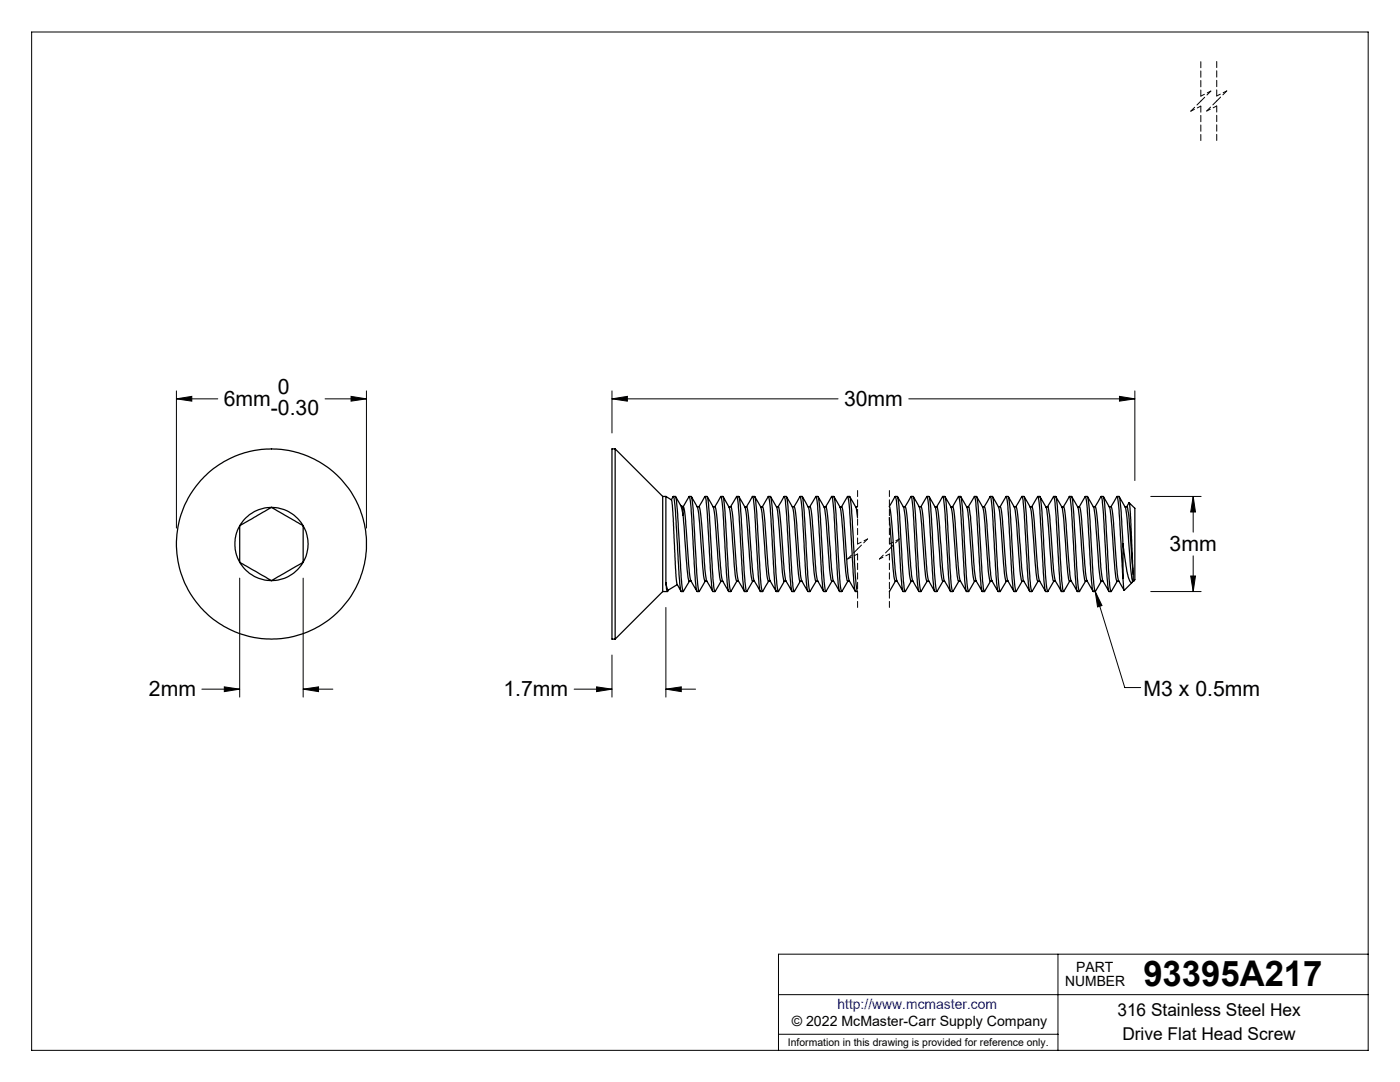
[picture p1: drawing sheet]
<svg xmlns="http://www.w3.org/2000/svg" width="279mm" height="216mm" viewBox="0 0 279 216" stroke-linecap="round" stroke-linejoin="round" font-family="sans-serif">
<g fill="none" stroke="#000" stroke-width=".2">
<path d="M6.3 6.4h266.7v203.2h-266.7zM35.2 79.6l3.1-.5v.9zM35.2 78v27.4M35.2 79.6h8.3M64.9 79.6h8.2M70.1 79.1l3 .5-3 .4zM73.1 78v27.4M122.1 79.6l3.1-.5v.9zM122.1 79.6h45.2M122.1 78v8.4M181.4 79.6h45.1M223.4 79.1l3.1 .5-3.1 .4z"/>
<path d="M226.5 78v17.9M229.7 99.1h10M238.1 99.1l.5 3.1h-1zM238.1 99.1v7.1M47.8 115.4v23.7M60.5 115.4v23.7M218.6 118l1.3 2.8-.9 .3zM218.6 118l5.9 19.2h3.1M229.7 118h10M237.6 114.9h1l-.5 3.1zM238.1 110.9v7.1M40.3 137.5h7.5"/>
<path d="M44.8 137.1l3 .4-3 .5zM60.5 137.5l3.1-.4v.9zM60.5 137.5h5.9M114.6 137.5h7.5M119.1 137.1l3 .4-3 .5zM122.1 130.7v8.4M132.9 137.5l3.1-.4v.9zM132.9 137.5h5.9M132.9 121.2v17.9M155.4 198.5h117.6M211.1 190.4v19.2M273 190.4h-117.6v19.2"/>
<path d="M155.4 206.4h55.7"/>
</g>
<path d="M239.6 12.3v6.9M242.8 12.3v6.8M239.6 21.2v6.8M242.8 21.1v6.9M171.2 97.9v10.6M177.5 97.9v10.6M171.2 110.5v10.7M177.5 110.5v10.7" fill="none" stroke="#000" stroke-width=".2" stroke-dasharray="1.3 .6" stroke-dashoffset=".1"/>
<path d="M239.6 19.2l2-1M242.8 19.1l2-1M237.6 22.2l2-1M240.8 22.1l2-1M169.2 111.5l2-1M171.2 108.5l2-1M175.5 111.5l2-1M177.5 108.5l2-1" fill="none" stroke="#000" stroke-width=".2" stroke-dasharray="1.3 .6" stroke-dashoffset=".5"/>
<path d="M241.6 18.2l-2 2M244.8 18.1l-2 2M239.6 20.2l-2 2M242.8 20.1l-2 2M171.2 109.5l-2 2M173.2 107.5l-2 2M177.5 109.5l-2 2M179.5 107.5l-2 2" fill="none" stroke="#000" stroke-width=".2" stroke-dasharray="1.3 .6" stroke-dashoffset=".2"/>
<g fill="#000">
<path d="M218.6 118l1.3 2.8-.9 .3z"/>
<path d="M35.2 79.6l3.1-.5v.9zM70.1 79.1l3 .5-3 .4zM44.8 137.1l3 .4-3 .5zM60.5 137.5l3.1-.4v.9zM122.1 79.6l3.1-.5v.9zM223.4 79.1l3.1 .5-3.1 .4zM238.1 99.1l.5 3.1h-1zM237.6 114.9h1l-.5 3.1zM119.1 137.1l3 .4-3 .5zM132.9 137.5l3.1-.4v.9z"/>
</g>
<g fill="none" stroke="#000" stroke-width=".25">
<path d="M122.8 89.6v37.9M122.8 89.6h-.7v37.9h.7M122.8 89.6l9.5 9.5M132.3 99.1v18.9M132.3 99.1h.6M132.9 99.1v17.1M132.9 99.1l1.1 .6M134 99.7l.4-.6 .4 3.2 .8 14 .3 1.7h.4M134 99.7l.3 2.7 .5 10.2 .3 4M134.4 99.1h.4a69.1 69.1 0 0 1 .8 10.4l.3 5.1a9.2 9.2 0 0 0 .5 3.4l1.2-2M134.8 99.1l1.2 2 .3 1.7M137.5 99.1h.4l.1 .1 .3 1.6 .7 13.3 .4 3.6 .1 .3 1.2-2h.4"/>
<path d="M138 99.1l.6 1a5.1 5.1 0 0 1 .9 3.3l.5 6.1a28.2 28.2 0 0 0 .7 6.5M140.7 99.1a.63 .63 0 0 1 .6 .8l.9 14.7a9.2 9.2 0 0 0 .5 3.4l1.2-2M141.1 99.1l.6 1a5.9 5.9 0 0 1 1 3.8l.5 6.1a25.7 25.7 0 0 0 .7 6M143.9 99.1h.4l.1 .1 .2 2.3 .8 13.1a9.9 9.9 0 0 0 .5 3.4l1.1-2h.4M144.3 99.1l.6 1a4.8 4.8 0 0 1 .9 3.2l.5 6a31.3 31.3 0 0 0 .7 6.7M147 99.1h.4l.1 .1 .2 1.6 1 15.3 .3 1.9 1.2-2M147.5 99.1l.6 1a5.7 5.7 0 0 1 .9 3.7l.8 10.5 .4 1.7M150.2 99.1h.4a60.8 60.8 0 0 1 .8 9.3l.3 6.2a9.2 9.2 0 0 0 .5 3.4l1.2-2h.3M150.6 99.1l.6 1a4.9 4.9 0 0 1 1 3.1l.7 9.6 .1 1.9 .4 1.3M153.4 99.1a.61 .61 0 0 1 .6 .8l.9 14.7a9.9 9.9 0 0 0 .5 3.4l1.1-2M153.8 99.1l.6 1a5.4 5.4 0 0 1 1 3.5l.7 10.6 .4 1.8M156.5 99.1a.63 .63 0 0 1 .6 .8l.9 14.7a9.2 9.2 0 0 0 .5 3.4l1.2-2"/>
<path d="M157 99.1l.6 1a4.6 4.6 0 0 1 .9 3l.5 7.2a20.6 20.6 0 0 0 .7 5.7M159.7 99.1h.4l.1 .1 .2 2.3 .8 13.1a9.9 9.9 0 0 0 .5 3.4l1.2-2M160.1 99.1l1.2 2.1a33.5 33.5 0 0 1 .7 7.1l.1 1.3a24.7 24.7 0 0 0 .7 6.4M162.8 99.1h.4l.1 .1 .2 1.6 1 15.3 .3 1.9 1.2-2h.4M163.3 99.1l.6 1a4.4 4.4 0 0 1 .9 2.9l.4 5.9a32.4 32.4 0 0 0 .8 7.1M166 99.1h.4a60.8 60.8 0 0 1 .8 9.3l.3 6.2a9.2 9.2 0 0 0 .5 3.4l1.2-2M166.4 99.1l.6 1a7.1 7.1 0 0 1 1.1 4.4l.3 5a28.2 28.2 0 0 0 .8 6.5M169.2 99.1h.4l.1 .1 .3 2.7 .6 12.2 .5 3.9h-.4a63.3 63.3 0 0 1-.8-9.9l-.3-6.2-.4-2.8-1.2 2M169.6 99.1l.6 1a4.8 4.8 0 0 1 .9 3.2M178.7 99.1a.63 .63 0 0 1 .6 .8l.9 14.7a9.2 9.2 0 0 0 .5 3.4l1.2-2M179.1 99.1l.6 1a6.8 6.8 0 0 1 1 4.1l.5 6.3a17.1 17.1 0 0 0 .6 5.5M181.8 99.1h.4a36.8 36.8 0 0 1 .7 7.6l.5 7.9a9.2 9.2 0 0 0 .4 3.4l1.2-2"/>
<path d="M182.3 99.1l.6 1a5.6 5.6 0 0 1 .9 3.5l.5 6.1a27.5 27.5 0 0 0 .7 6.3h.3M185 99.1h.4l.1 .1 .2 1.6 .8 13.3 .3 3.6 .2 .3 1.2-2M185.4 99.1l.6 1a4.1 4.1 0 0 1 .9 3l.6 7.2a19.5 19.5 0 0 0 .6 5.7M188.1 99.1h.5l.2 1.4 .9 14.1a9.2 9.2 0 0 0 .4 3.4l1.2-2M188.6 99.1l.6 1a5.3 5.3 0 0 1 .9 3.4l.5 6.1a30.8 30.8 0 0 0 .7 6.4M191.3 99.1h.4l.1 .1 .3 2.3 .7 13.1a9.9 9.9 0 0 0 .5 3.4l1.2-2h.3M191.7 99.1l.6 1a4.4 4.4 0 0 1 1 2.9l.5 7.2a18.3 18.3 0 0 0 .7 5.8M194.5 99.1h.4l.1 .1 .2 1.9 .8 13.5a9.2 9.2 0 0 0 .5 3.4l1.2-2M194.9 99.1l.6 1a5.1 5.1 0 0 1 1 3.3l.4 6a26.5 26.5 0 0 0 .7 6.6M197.6 99.1h.4a36.8 36.8 0 0 1 .7 7.6l.5 7.9a9.2 9.2 0 0 0 .4 3.4l1.2-2h.4M198.1 99.1l1.2 2.1 .2 .9 .6 7.9a21.8 21.8 0 0 0 .7 6M200.8 99.1h.4l.1 .1 .2 1.6 .8 13.3 .3 3.6 .2 .3 1.2-2h.3"/>
<path d="M201.2 99.1l.6 1a4.8 4.8 0 0 1 1 3.2l.4 6a29.2 29.2 0 0 0 .7 6.7M203.9 99.1l.5 .1 .3 1.6 .8 13.8a9.2 9.2 0 0 0 .5 3.4l1.2-2M204.4 99.1l1.2 2.1 .2 .9 .6 7.8a24.5 24.5 0 0 0 .7 6.1M207.1 99.1h.4l.1 .1 .3 2.3 .7 13.1a9.9 9.9 0 0 0 .5 3.4l1.2-2h.3M207.5 99.1a6.8 6.8 0 0 1 1.4 2.6l.6 7.4a34.5 34.5 0 0 0 .8 6.9M210.3 99.1h.4l.1 .1 .2 1.6 .9 14.9 .4 2.3 1.2-2M210.7 99.1l.6 1a8.2 8.2 0 0 1 1.1 4.6l.3 5a27.5 27.5 0 0 0 .7 6.3M213.4 99.1h.5a69.1 69.1 0 0 1 .8 10.4l.3 5.1a9.2 9.2 0 0 0 .4 3.4l1.2-2M213.9 99.1l.6 1a6.1 6.1 0 0 1 1 4l.3 4.9a38 38 0 0 0 .8 7M216.6 99.1h.4l.1 .1 .2 1.6 .8 13.3 .3 3.6 .2 .3 1.2-2h.3M217 99.1l.6 1a7.7 7.7 0 0 1 1.1 4.5l.3 5a30.8 30.8 0 0 0 .7 6.4h.1M219.8 99.1a.63 .63 0 0 1 .6 .8l.9 14.7a9.2 9.2 0 0 0 .5 3.4l1.2-2"/>
<path d="M220.2 99.1l.6 1a5.8 5.8 0 0 1 1 3.9l.3 4.8a35.8 35.8 0 0 0 .8 7.2M222.9 99.1h.4l.2 .6 .6 8.8M223.3 99.1l.6 1a7.2 7.2 0 0 1 1.1 4.3l.4 5a28.2 28.2 0 0 0 .7 6.6M47.8 104.9v7.3M47.8 104.9a7.4 7.4 0 0 0 0 7.3M47.8 112.2l6.4 3.7M47.8 112.2a7.4 7.4 0 0 0 6.4 3.7M54.2 101.2l6.3 3.7M54.2 101.2a7.3 7.3 0 0 1 6.3 3.7M54.2 101.2l-6.4 3.7M54.2 101.2a7.3 7.3 0 0 0-6.4 3.7M60.5 104.9v7.3"/>
<path d="M60.5 104.9a7.2 7.2 0 0 1 0 7.3M60.5 112.2l-6.3 3.7M60.5 112.2a7.4 7.4 0 0 1-6.3 3.7M132.3 118h.9M132.3 118l-9.5 9.5M132.9 116.2l.3 1.8 .2-.3M132.9 116.2l.4 1.6 1.8-1.1M135.1 116.6l.8 1.4M135.8 100.8l.5 .3M136.3 102.8l.6 7.4a22.6 22.6 0 0 0 .6 5.8M136.3 101.1v1.7M136.3 101.1h.1"/>
<path d="M136.3 101.1l1.2-2 .4 2.4 .8 13a10.4 10.4 0 0 0 .4 3.5h.4M136.3 101.1a14.5 14.5 0 0 1 .6 4.6l.8 9.6 .2 .6 1.2 2.1M137.5 116h.4M139.1 101.1h.4M139.5 101.1l1.2-2 .2 .8 .3 2.9 .8 13.8 .2 1.3 .1 .1h.4M139.5 101.1l.4 2.2 1 12.3 1.3 2.4M142.3 101.1a.44 .44 0 0 1 .5 .1 .44 .44 0 0 1 .1 .5l1.1 13.4 .2 .8 1.2 2.1M142.7 101.1l1.2-2 .1 .2 .3 3 .8 13.7 .3 2h.4M143.9 116h.4M145.5 101.1a.5 .5 0 0 1 .5 .2 .5 .5 0 0 1 0 .5l1.2 13.3 .1 .8 1.3 2.1M145.8 101.1l1.2-2 .3 1.4 .2 2.7 .8 13.7 .3 1.1h.4M148.6 101.1a.44 .44 0 0 1 .5 .1 .44 .44 0 0 1 .1 .5l1.1 13.4 .2 .8 1.2 2.1"/>
<path d="M149 101.1l1.2-2 .5 3.7 .7 13.5 .3 1.7h.5M150.2 116h.4M151.8 101.1h.4M152.2 101.1l1.2-2 .3 2.4 .8 13a10.4 10.4 0 0 0 .4 3.5h.4M152.2 101.1a15.9 15.9 0 0 1 .6 5.1l.7 9.1 .2 .6 1.2 2.1M155 101.1h.3M155.3 101.1l1.2-2 .3 1.1 .2 3 .8 13.4 .2 1.3 .1 .1h.4M155.3 101.1l.4 2.2 1 12.3 1.3 2.4M156.5 116h.4M158.1 101.1a.44 .44 0 0 1 .5 .1 .44 .44 0 0 1 .1 .5l1.1 13.4 .2 .8 1.2 2.1M158.5 101.1l1.2-2 .1 .2 .3 3 .8 13.7 .3 2h.4M159.7 116h.4"/>
<path d="M161.3 101.1a.44 .44 0 0 1 .5 .1 .44 .44 0 0 1 .1 .5l1.1 13.4 .2 .8 1.2 2.1M161.6 101.1l1.2-2 .4 2 .8 13.4a10.4 10.4 0 0 0 .4 3.5h.4M162.8 116h.4M164.4 101.1h.4M164.8 101.1l1.2-2 .5 3.7 .8 13.5 .2 1.7h.5M164.8 101.1l.5 3 .9 11.2 .1 .6 1.2 2.1M167.6 101.1h.4M168 101.1a15.9 15.9 0 0 1 .6 5.1l.7 9.1 .2 .6 1.2 2.1M169.2 116h.3M170.8 101.1h.3M177.5 103.3l.5 6.6a24.5 24.5 0 0 0 .7 6.1M179 116h-.3l-1.2 2"/>
<path d="M180.2 118l-1.3-2.3-.3-2.3-.7-10.1-.4-2.2 1.1-2 .3 .8 .3 3.3 .8 13.4 .2 1.3v.1h.5M180.3 101.1a.44 .44 0 0 1 .4 .1 .44 .44 0 0 1 .1 .5l1.2 13.4 .1 .8 1.3 2.1M180.6 101.1l1.3-2 .4 3.2 .8 13.7 .3 2h.4M181.8 116h.4M183.4 101.1h.4M183.8 101.1l1.2-2 .3 2 .8 13.4a10.4 10.4 0 0 0 .5 3.5h.4M183.8 101.1a14.5 14.5 0 0 1 .6 4.6l.8 9.6 .1 .6 1.2 2.1M186.6 101.1h.4M186.9 101.1l1.3-2 .4 3.7 .8 13.5 .3 1.7h.4M187 101.1l.4 3 .9 11.2 .2 .6 1.2 2.1M188.1 116h.4M189.8 101.1h.3"/>
<path d="M190.1 101.1l1.2-2 .4 2.8 .8 13.8 .3 2.3h.5M190.1 101.1a15.9 15.9 0 0 1 .6 5.1l.8 9.1 .2 .6 1.2 2.1M191.3 116h.4M192.9 101.1a.42 .42 0 0 1 .5 .1 .42 .42 0 0 1 .1 .5l.2 1.6 .9 11.8 .2 .8 1.2 2.1M193.3 101.1l1.2-2 .3 1.4 .2 2.7 .8 13.4 .2 1.3v.1h.5M196.1 101.1a.44 .44 0 0 1 .4 .1 .44 .44 0 0 1 .1 .5l1.2 13.4 .1 .8 1.3 2.1M196.4 101.1l1.3-2 .4 3.2 .8 13.7 .3 2h.4M197.6 116h.4M199.2 101.1h.4M199.6 101.1l1.2-2 .4 2 .7 13.4a10.4 10.4 0 0 0 .5 3.5h.4M199.6 101.1a14.5 14.5 0 0 1 .6 4.6l.8 9.6 .1 .6 1.3 2.1M202.4 101.1h.4"/>
<path d="M202.7 101.1l1.3-2 .2 .8 .2 2.9 .8 13.5 .3 1.6v.1h.4M202.8 101.1l.4 2.2 1 12.2 1.3 2.5M205.6 101.1h.3M205.9 101.1l1.2-2 .4 2.8 .8 13.8 .3 2.3h.5M205.9 101.1a15.9 15.9 0 0 1 .7 5.1l.7 9.1 .2 .6 1.2 2.1M207.1 116h.4M208.7 101.1a.42 .42 0 0 1 .5 .1 .42 .42 0 0 1 .1 .5l.2 2 .9 11.4 .2 .8 1.2 2.1M209.1 101.1l1.2-2 .3 1.4 .2 2.7 .8 13.7 .2 1.1h.5M211.9 101.1h.4M212.2 101.1l1.3-2 .4 3.2 .8 14 .3 1.7h.4M212.3 101.1l.4 3 .9 11 .1 .8 1.3 2.1M213.4 116h.4"/>
<path d="M215.1 101.1h.3M215.4 101.1l1.2-2 .4 2.4 .7 13a10.4 10.4 0 0 0 .5 3.5h.4M215.4 101.1a14.5 14.5 0 0 1 .6 4.6l.8 9.6 .1 .6 1.3 2.1M216.6 116h.4M218.2 101.1a.43 .43 0 0 1 .5 .1 .43 .43 0 0 1 .1 .5l1.2 13.9 1.3 2.4M218.5 101.1l1.3-2 .2 .8 .2 2.9 .9 13.8 .2 1.3v.1h.5M221.4 101.1a.44 .44 0 0 1 .4 .1 .44 .44 0 0 1 .1 .5l1.2 13.4 .1 .8 1.1 1.9M221.7 101.1l1.2-2 .4 2.8 .8 13.4M222.9 116h.4M224.1 108.5l.7 4.7a4.6 4.6 0 0 0 1 3l.3-.2M224.1 115.3l.2 2.5 1.7-1.6M224.1 108.5v6.8"/>
<path d="M224.5 101.1a.5 .5 0 0 1 .6 .2 .5 .5 0 0 1 0 .5l1.1 12.8M224.9 101.1l.5-.8 .2 2.1 .6 12.2M225.4 100.3l1.1 1.1v14.3l-.3 .3M226.1 116h.1M226.2 114.6v1.4"/>
<circle cx="54.2" cy="108.5" r="19"/>
</g>
<text font-size="7.1" x="228.2" y="196.8">93395A217</text>
<g font-size="4.2">
<text x="44.7" y="81">6mm</text>
<text x="54.1" y="82.9">-0.30</text>
<text x="55.5" y="78.6">0</text>
<text x="168.4" y="81">30mm</text>
<text x="233.4" y="109.9">3mm</text>
<text x="29.7" y="138.9">2mm</text>
<text x="100.5" y="138.9">1.7mm</text>
<text x="228.2" y="138.8">M3 x 0.5mm</text>
</g>
<g font-size="3.5">
<text x="223" y="202.8">316 Stainless Steel Hex</text>
<text x="224" y="207.5">Drive Flat Head Screw</text>
</g>
<g font-size="2.8">
<text x="212.6" y="196.8">NUMBER</text>
<text x="214.8" y="194">PART</text>
<text x="158" y="204.8">© 2022 McMaster-Carr Supply Company</text>
</g>
<text font-size="2.8" fill="#00f" x="167.1" y="201.4">http://www.mcmaster.com</text>
<text font-size="2.1" x="157.3" y="208.6">Information in this drawing is provided for reference only.</text>
</svg>
